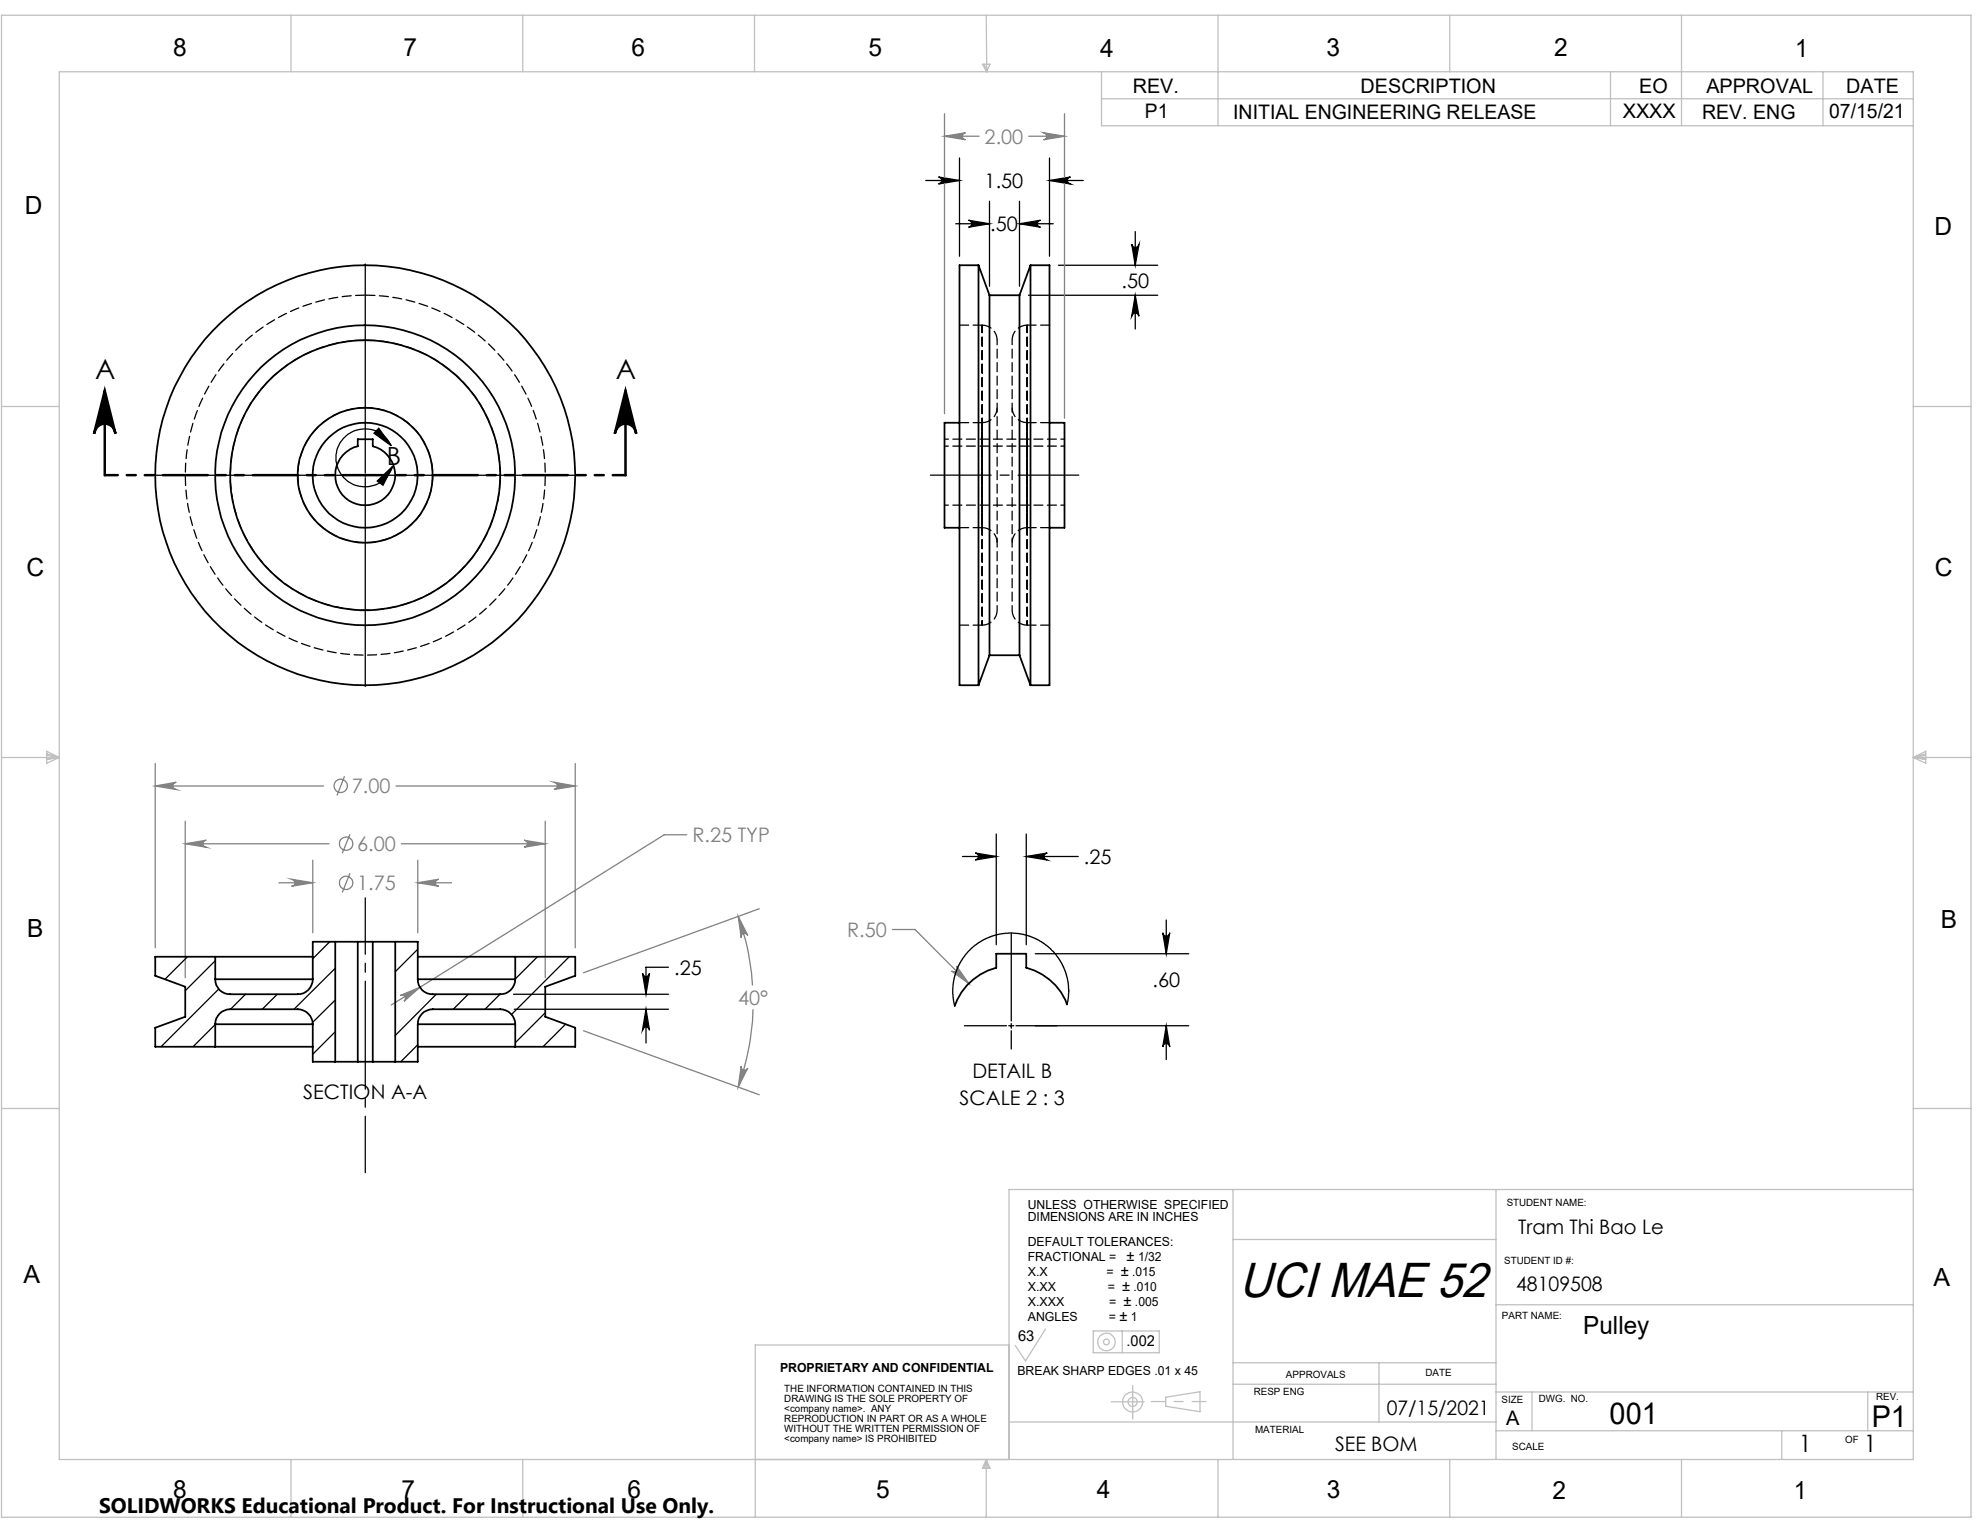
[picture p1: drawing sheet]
<svg xmlns="http://www.w3.org/2000/svg" width="279mm" height="216mm" viewBox="0 0 279 216" stroke-linecap="round" stroke-linejoin="round" font-family="sans-serif">
<g fill="none" stroke="#808080" stroke-width=".18">
<path d="M133.3 16.1v42.3M133.3 19.2h4.8M133.3 19.2l2.9-.5a.49 .49 0 0 0-.4 .5 .49 .49 0 0 0 .4 .5zM145.2 19.2h5M147.2 18.7l3 .5-3 .5a.49 .49 0 0 0 .5-.5 .49 .49 0 0 0-.5-.5zM150.2 16.1v42.9M21.9 107.7v26M21.9 110.9h23.7M21.9 110.9l3-.5a.51 .51 0 0 0-.5 .5 .51 .51 0 0 0 .5 .5zM26.1 115.9v22.1M26.1 119.1h20.3M26.1 119.1l3-.5a.49 .49 0 0 0-.5 .5 .49 .49 0 0 0 .5 .5z"/>
<path d="M48.6 109.5l-1 2.8M49.4 117.7l-1.1 2.7M55.9 110.9h25.3M56.7 119.1h20.2M73.9 118.6l3 .5-3 .5a.49 .49 0 0 0 .5-.5 .49 .49 0 0 0-.5-.5zM76.9 115.9v22.1M78.2 110.4l3 .5-3 .5a.51 .51 0 0 0 .5-.5 .51 .51 0 0 0-.5-.5zM81.2 107.7v26M96.9 117.8h-3.2l-38.5 24M39.4 124.6h4.7M41.1 124.1l3 .5-3 .5a.49 .49 0 0 0 .5-.5 .49 .49 0 0 0-.5-.5zM44.1 121.4v10.2"/>
<path d="M49.4 123.2l-1.1 2.7M58.9 121.4v10.2M58.9 124.6h4.8M58.9 124.6l3-.5a.49 .49 0 0 0-.5 .5 .49 .49 0 0 0 .5 .5zM104.2 129.3l1.3 2.7a.49 .49 0 0 0-.6-.3 .49 .49 0 0 0-.3 .6zM104.2 129.3a33.6 33.6 0 0 1 2 9.8M107.1 128.2l-24.8 9.1M125.9 131.2h3.2l7.6 7.6M134.3 137a.5 .5 0 0 0 .6 0 .5 .5 0 0 0 .1-.7l1.7 2.5zM56.5 140.5l2.8-1.2-2.3 2a.48 .48 0 0 0 .1-.7 .48 .48 0 0 0-.6-.1zM82.3 145.5l24.8 9M104.6 150.4a.48 .48 0 0 0 .3 .6 .48 .48 0 0 0 .6-.3l-1.3 2.7z"/>
<path d="M106.3 142.4a35.4 35.4 0 0 1-2.1 11"/>
<circle cx="48.1" cy="110.9" r=".94"/>
<circle cx="48.8" cy="119" r=".94"/>
<circle cx="48.8" cy="124.6" r=".94"/>
</g>
<g fill="none" stroke="#000" stroke-width=".18">
<path d="M51.5 37.3v29.4M130.6 25.5h4.8M132.4 25l3 .5-3 .5a.49 .49 0 0 0 .5-.5 .49 .49 0 0 0-.5-.5zM134.9 31.6h4.7M135.4 22.3v13.9M136.7 31.1l2.9 .5-2.9 .5a.49 .49 0 0 0 .4-.5 .49 .49 0 0 0-.4-.5zM139.6 28.4v12M143.9 28.4v12M143.9 31.6h4.7M143.9 31.6l2.9-.5a.49 .49 0 0 0-.4 .5 .49 .49 0 0 0 .4 .5zM148.1 22.3v13.9M148.1 25.5h4.8"/>
<path d="M148.1 25.5l3-.5a.49 .49 0 0 0-.5 .5 .49 .49 0 0 0 .5 .5zM149.4 37.4h14M159.7 34.5a.51 .51 0 0 0 .5 .4 .51 .51 0 0 0 .5-.4l-.5 2.9zM160.2 32.7v4.7M145.1 41.7h18.3M160.2 41.7v4.7M160.2 41.7l.5 2.9a.51 .51 0 0 0-.5-.4 .51 .51 0 0 0-.5 .4zM21.7 67.1h29.5M51.4 67.1h.3M51.5 66.9v.3M51.5 67.4v29.5M51.9 67.1h29.4"/>
<path d="M53.2 67.9l2.2-2.1-1.4 2.7zM53.4 60.4l1.8 2.5-2.4-1.8zM55.2 62.9a4.1 4.1 0 0 0-6.4-1.4 4.1 4.1 0 0 0 .5 6.6 4.1 4.1 0 0 0 6.1-2.3M140.6 117.7v15.6M144.8 117.7v15.6M90.7 137.3a.49 .49 0 0 0 .5 .5 .49 .49 0 0 0 .5-.5l-.5 3zM94.3 136.5h-3.1v3.8M135.8 120.9h4.8M137.6 120.4l3 .5-3 .5a.49 .49 0 0 0 .5-.5 .49 .49 0 0 0-.5-.5zM142.7 131.7v12.4M144.8 120.9h7.4M144.8 120.9l3-.5a.49 .49 0 0 0-.5 .5 .49 .49 0 0 0 .5 .5z"/>
<path d="M146.1 134.6h21.6M164.1 131.6a.49 .49 0 0 0 .5 .5 .49 .49 0 0 0 .5-.5l-.5 3zM164.6 129.8v4.8M72.5 140.3h21.8M72.6 142.4h21.7M91.2 142.4l.5 3a.49 .49 0 0 0-.5-.5 .49 .49 0 0 0-.5 .5zM91.2 142.4v4.8M136.1 144.7h5.9M142.3 144.7h.8M142.7 144.4v.7M142.7 145.5v2.5M164.6 144.7v4.8"/>
<path d="M164.6 144.7l.5 3a.49 .49 0 0 0-.5-.5 .49 .49 0 0 0-.5 .5zM167.7 144.7h-24.3"/>
</g>
<path d="M14.8 55.1l1.5 6.1a1.52 1.52 0 0 0-1.5-1.4 1.52 1.52 0 0 0-1.5 1.4zM14.8 55.1v12M88.3 55.1v12M88.3 55.1l1.5 6.1a1.52 1.52 0 0 0-1.5-1.4 1.52 1.52 0 0 0-1.6 1.4z" fill="none" stroke="#000" stroke-width=".35"/>
<g fill="none" stroke="#c0c0c0" stroke-width=".18">
<path d="M.2 2.2h277.9v211.9h-277.9zM8.4 10.1h261.6v195.9h-261.6zM41.1 2.2v7.9M73.8 2.2v7.9M106.5 2.2v7.9M138.6 9.1h1.1l-.5 1zM138.9 9.1l.3 1M139.2 2.2v7.9M155.4 13.9h114.6M155.4 10.1v7.6h114.6M171.9 2.2v15.5M204.6 2.2v7.9"/>
<path d="M227.3 10.1v7.6M237.3 2.2v15.5M257.2 10.1v7.6M.2 57.4h8.2M270 57.4h8.1M.2 106.9h8.2M6.6 106l1.8 .9-1.8 .8zM6.6 106.4l1.8 .5M6.6 106.6l1.8 .3M8.4 106.9l-1.8 .2M270 106.9h8.1M270 106.9l1.7 .2"/>
<path d="M270 106.9l1.7-.9v1.7zM271.7 106.6l-1.7 .3M271.7 106.4l-1.7 .5M.2 156.4h8.2M270 156.4h8.1M174 167.9v38.1M174 174.9h37.1M211.1 167.9v38.1M270 167.9h-127.6v38.1M142.4 189.8h-35.8v24.3M147.5 187.5l-2.8 4.6-1.4-2.2M154.3 187.8h9.3v3.1h-9.3z"/>
<path d="M158.4 187.8v3.1M164.5 197.2l4.8-.8v2.8l-4.8-.8zM174 192.3h37.1M174 195.3h37.1M194.6 192.3v8.4M211.1 196.4h58.9M211.1 184.1h58.9M216.2 196.4v5.5M263.6 196.4v5.5M41.1 206v8.1M73.8 206v8.1M139.2 206v8.1"/>
<path d="M139.2 206l.5 1.2h-1.1zM139.2 206l-.3 1.2M139.2 206l.3 1.2M142.4 200.7h68.7M171.9 206v8.1M204.6 206v8.1M211.1 201.9h58.9M237.3 206v8.1M251.4 201.9v4.1"/>
<circle cx="156.1" cy="189.4" r="1.23"/>
<circle cx="156.1" cy="189.4" r=".42"/>
<circle cx="159.8" cy="197.8" r="1.41"/>
<circle cx="159.8" cy="197.8" r=".64"/>
</g>
<path d="M131.3 67h20.9" fill="none" stroke="#000" stroke-width=".18" stroke-dasharray="15.2 1.3 1.3 1.3" stroke-dashoffset="6.7"/>
<path d="M51.5 126.7v38.8" fill="none" stroke="#000" stroke-width=".18" stroke-dasharray="15.2 1.3 1.3 1.3" stroke-dashoffset="7.3"/>
<path d="M88.3 67h-73.5" fill="none" stroke="#000" stroke-width=".35" stroke-dasharray="6.3 1.3 1.3 1.3 1.3 1.3" stroke-dashoffset="4.5"/>
<path d="M162.5 197.8h7.7" fill="none" stroke="#c0c0c0" stroke-width=".18" stroke-dasharray="15.2 1.3 1.3 1.3" stroke-dashoffset="13.3"/>
<path d="M159.8 197.8v-2.3M159.8 197.8v2.4M159.8 197.8h-3M159.8 197.8h1.7" fill="none" stroke="#c0c0c0" stroke-width=".18" stroke-dasharray="15.2 1.3 1.3 1.3"/>
<g fill="#000">
<path d="M136.7 31.1l2.9 .5-2.9 .5a.49 .49 0 0 0 .4-.5 .49 .49 0 0 0-.4-.5zM143.9 31.6l2.9-.5a.49 .49 0 0 0-.4 .5 .49 .49 0 0 0 .4 .5zM132.4 25l3 .5-3 .5a.49 .49 0 0 0 .5-.5 .49 .49 0 0 0-.5-.5zM148.1 25.5l3-.5a.49 .49 0 0 0-.5 .5 .49 .49 0 0 0 .5 .5zM160.2 41.7l.5 2.9a.51 .51 0 0 0-.5-.4 .51 .51 0 0 0-.5 .4zM159.7 34.5a.51 .51 0 0 0 .5 .4 .51 .51 0 0 0 .5-.4l-.5 2.9zM90.7 137.3a.49 .49 0 0 0 .5 .5 .49 .49 0 0 0 .5-.5l-.5 3zM91.2 142.4l.5 3a.49 .49 0 0 0-.5-.5 .49 .49 0 0 0-.5 .5zM137.6 120.4l3 .5-3 .5a.49 .49 0 0 0 .5-.5 .49 .49 0 0 0-.5-.5zM144.8 120.9l3-.5a.49 .49 0 0 0-.5 .5 .49 .49 0 0 0 .5 .5zM164.1 131.6a.49 .49 0 0 0 .5 .5 .49 .49 0 0 0 .5-.5l-.5 3zM164.6 144.7l.5 3a.49 .49 0 0 0-.5-.5 .49 .49 0 0 0-.5 .5z"/>
<path d="M53.4 60.4l1.8 2.5-2.4-1.8zM53.2 67.9l2.2-2.1-1.4 2.7z"/>
<path d="M88.3 55.1l1.5 6.1a1.52 1.52 0 0 0-1.5-1.4 1.52 1.52 0 0 0-1.6 1.4zM14.8 55.1l1.5 6.1a1.52 1.52 0 0 0-1.5-1.4 1.52 1.52 0 0 0-1.5 1.4z"/>
</g>
<path d="M133.3 19.2l2.9-.5a.49 .49 0 0 0-.4 .5 .49 .49 0 0 0 .4 .5zM147.2 18.7l3 .5-3 .5a.49 .49 0 0 0 .5-.5 .49 .49 0 0 0-.5-.5zM21.9 110.9l3-.5a.51 .51 0 0 0-.5 .5 .51 .51 0 0 0 .5 .5zM78.2 110.4l3 .5-3 .5a.51 .51 0 0 0 .5-.5 .51 .51 0 0 0-.5-.5zM26.1 119.1l3-.5a.49 .49 0 0 0-.5 .5 .49 .49 0 0 0 .5 .5zM73.9 118.6l3 .5-3 .5a.49 .49 0 0 0 .5-.5 .49 .49 0 0 0-.5-.5zM41.1 124.1l3 .5-3 .5a.49 .49 0 0 0 .5-.5 .49 .49 0 0 0-.5-.5zM58.9 124.6l3-.5a.49 .49 0 0 0-.5 .5 .49 .49 0 0 0 .5 .5zM56.5 140.5a.49 .49 0 0 1 .6 .1 .49 .49 0 0 1-.1 .7l2.3-2zM104.6 150.4a.48 .48 0 0 0 .3 .6 .48 .48 0 0 0 .6-.3l-1.3 2.7zM104.2 129.3l1.3 2.7a.49 .49 0 0 0-.6-.3 .49 .49 0 0 0-.3 .6zM135 136.3a.5 .5 0 0 1 0 .7 .5 .5 0 0 1-.7 0l2.4 1.8z" fill="#808080"/>
<g fill="none" stroke="#000" stroke-width=".25">
<path d="M138.1 37.4v59.3M138.1 37.4h-2.7v59.3h2.7M138.1 37.4l1.5 4.3M145.4 37.4h2.7v59.3h-2.7M145.4 37.4v59.3M145.4 37.4l-1.5 4.3M135.4 59.7h-2.1v14.8h2.1M139.6 41.7v50.8M139.6 41.7h4.3M143.9 41.7v50.8M148.1 59.7h2.1v14.8h-2.1M50.5 62h2.1v1a4.2 4.2 0 0 1 2.4 6.5 4.2 4.2 0 0 1-6.9 0 4.2 4.2 0 0 1 2.4-6.5z"/>
<path d="M139.6 92.5l-1.5 4.2M139.6 92.5h4.3M143.9 92.5l1.5 4.2M30.4 138.2a2.05 2.05 0 0 0 2.1 2.1h9.5a2.11 2.11 0 0 0 2.1-2.1M30.4 135h13.7M30.4 138.2h13.7M30.4 135v3.2M30.4 135h-8.5v2.7l4.2 1.5v4.3l-4.2 1.5v2.7h8.5M47.3 132.9h3.2M47.3 132.9v16.9M47.3 132.9h-3.2v5.3M50.5 132.9v16.9"/>
<path d="M50.5 132.9h2.1M52.6 132.9h3.2M52.6 132.9v16.9M55.8 132.9v16.9M55.8 132.9h3.1v5.3M58.9 138.2a2.05 2.05 0 0 0 2.2 2.1h9.5a2.11 2.11 0 0 0 2.1-2.1M58.9 135h13.8M58.9 138.2h13.8M72.7 135h8.5v2.7l-4.3 1.5v4.3l4.3 1.5v2.7h-8.5M72.7 135v3.2M30.4 144.5a2.11 2.11 0 0 1 2.1-2.1h9.5a2.17 2.17 0 0 1 2.1 2.1M30.4 147.7h13.7"/>
<path d="M30.4 144.5h13.7M30.4 144.5v3.2M44.1 144.5v5.3h3.2M47.3 149.8h3.2M50.5 149.8h2.1M52.6 149.8h3.2M58.9 144.5a2.11 2.11 0 0 1 2.2-2.1h9.5a2.17 2.17 0 0 1 2.1 2.1M58.9 147.7h13.8M58.9 144.5h13.8M58.9 144.5v5.3h-3.1M72.7 144.5v3.2M150.6 141.7a8.2 8.2 0 0 0-5.8-5.1v-2h-4.2v2a8.5 8.5 0 0 0-5.9 5.4"/>
<circle cx="51.5" cy="67.1" r="7.4"/>
<circle cx="51.5" cy="67.1" r="9.5"/>
<circle cx="51.5" cy="67.1" r="19"/>
<circle cx="51.5" cy="67.1" r="29.6"/>
<circle cx="51.5" cy="67.1" r="21.2"/>
</g>
<path d="M51.5 41.6a25.4 25.4 0 0 1 22.3 37.7 25.4 25.4 0 0 1-43.7 1.3 25.4 25.4 0 0 1 20-38.9l1.4-.1M51.5 48a19 19 0 0 1 16.8 28.2 19 19 0 0 1-32.8 1.1 19 19 0 0 1 14.8-29.3h1.2M140.7 48a2.12 2.12 0 0 0-2.1-2.1M140.7 57.5a2.12 2.12 0 0 1-2.1 2.1M144.9 45.9a2.12 2.12 0 0 0-2.1 2.1M144.9 59.6a2.12 2.12 0 0 1-2.1-2.1M138.6 74.5a2.12 2.12 0 0 1 2.1 2.1M142.8 76.6a2.12 2.12 0 0 1 2.1-2.1M138.6 88.2a2.12 2.12 0 0 0 2.1-2.1M142.8 86.1a2.12 2.12 0 0 0 2.1 2.1" fill="none" stroke="#000" stroke-width=".18" stroke-dasharray="1.3 .6" stroke-dashoffset="-.1"/>
<path d="M51.5 57.5a9.5 9.5 0 0 1 8.4 14 9.5 9.5 0 0 1-16.3 .8 9.5 9.5 0 0 1 7-14.7l.9-.1" fill="none" stroke="#000" stroke-width=".18" stroke-dasharray="1.3 .6" stroke-dashoffset=".3"/>
<path d="M138.6 45.9v42.3v-42.3M144.9 45.9v42.3v-42.3" fill="none" stroke="#000" stroke-width=".18" stroke-dasharray="1.3 .6" stroke-dashoffset=".2"/>
<path d="M140.7 48v38.1M142.8 48v38.1" fill="none" stroke="#000" stroke-width=".18" stroke-dasharray="1.3 .6" stroke-dashoffset=".6"/>
<path d="M138.6 59.6v14.9v-14.9M144.9 59.6v14.9v-14.9" fill="none" stroke="#000" stroke-width=".18" stroke-dasharray="1.3 .6" stroke-dashoffset=".1"/>
<path d="M133.3 71.3h16.9M150.2 62.9h-16.9M150.2 62h-16.9" fill="none" stroke="#000" stroke-width=".18" stroke-dasharray="1.3 .6" stroke-dashoffset=".7"/>
<path d="M138.6 45.9h-3.2M138.6 59.6h-3.2M148.1 45.9h-3.2M148.1 59.6h-3.2M135.4 74.5h3.2M144.9 74.5h3.2M135.4 88.2h3.2M144.9 88.2h3.2" fill="none" stroke="#000" stroke-width=".18" stroke-dasharray="1.3 .6"/>
<g fill="none" stroke="#000" stroke-width=".18">
<path d="M21.9 135v.1M26.5 135l-3.3 3.2M30.4 135.6l-4.3 4.2M30.9 139.6l-8.2 8.1M46.5 132.9l-2.4 2.4M47.3 136.6l-5.8 5.8M58.9 133.9l-3.1 3.2M75.8 135l-3.1 3.1M80.3 135l-8.1 8.2M30.4 144.6l-3.2 3.1M34.6 140.3l-2.1 2.1M39.1 140.3l-2.1 2.1"/>
<path d="M47.3 145.6l-3.2 3.2M47.3 141.1l-3.2 3.2M58.9 147.4l-2.3 2.4M61.6 140.3l-5.8 5.8M66.1 140.3l-2.1 2.1M70.6 140.3l-2.2 2.1M76.9 142.9l-4.2 4.2M79.8 144.5l-3.2 3.2M81.2 147.6l-.1 .1M150.6 141.7l.2-1.5-.2-2.1-.6-1.8-1.1-1.7-1.2-1.2-1.6-1-1.7-.6-2.1-.1-2.1 .3-1.5 .6-1.3 .9-1.3 1.3-1 1.8-.5 1.7-.2 2 .3 1.7"/>
</g>
<text font-size="6.9" x="174.9" y="183">UCI MAE 52</text>
<g font-size="4.2">
<text x="227.1" y="200.9">001</text>
<text x="264.1" y="201.4">P1</text>
</g>
<g font-size="3.9">
<text x="13.4" y="53.5">A</text>
<text x="86.9" y="53.5">A</text>
</g>
<g font-size="3.5">
<text x="24.4" y="7.9">8</text>
<text x="56.9" y="7.9">7</text>
<text x="89.1" y="7.9">6</text>
<text x="122.5" y="7.9">5</text>
<text x="155.3" y="8">4</text>
<text x="187.2" y="7.9">3</text>
<text x="219.3" y="8">2</text>
<text x="253.3" y="8">1</text>
<text x="3.5" y="30.2">D</text>
<text x="273" y="33.2">D</text>
<text x="54.6" y="65.6">B</text>
<text x="3.8" y="81.2">C</text>
<text x="273" y="81.3">C</text>
<text x="273.9" y="131">B</text>
<text x="3.9" y="132.2">B</text>
<text x="3.3" y="181.1">A</text>
<text x="272.8" y="181.4">A</text>
<text x="223.4" y="188.2">Pulley</text>
<text x="24.4" y="211.4">8</text>
<text x="56.6" y="211.4">7</text>
<text x="88.6" y="211.4">6</text>
<text x="123.6" y="211.4">5</text>
<text x="154.8" y="211.4">4</text>
<text x="187.3" y="211.4">3</text>
<text x="219.1" y="211.5">2</text>
<text x="253.1" y="211.5">1</text>
</g>
<g font-size="3.4">
<text x="253.8" y="205">1</text>
<text x="263" y="205">1</text>
</g>
<text font-size="3" x="14" y="213.5">SOLIDWORKS Educational Product. For Instructional Use Only.</text>
<g font-size="2.8">
<text x="159.8" y="13.1">REV.</text>
<text x="161.6" y="16.6">P1</text>
<text x="174" y="16.8">INITIAL ENGINEERING RELEASE</text>
<text x="192" y="13.1">DESCRIPTION</text>
<text x="229" y="16.6">XXXX</text>
<text x="231.3" y="13.1">EO</text>
<text x="240.2" y="16.8">REV. ENG</text>
<text x="240.8" y="13.1">APPROVAL</text>
<text x="258.1" y="16.6">07/15/21</text>
<text x="260.5" y="13.1">DATE</text>
<text x="138.9" y="26.5">1.50</text>
<text x="139.7" y="32.6">.50</text>
<text x="158.3" y="40.6">.50</text>
<text x="152.9" y="121.9">.25</text>
<text x="95.1" y="137.5">.25</text>
<text x="162.6" y="139.3">.60</text>
<text x="42.8" y="155.1">SECTION A-A</text>
<text x="135.4" y="155.9">SCALE 2 : 3</text>
<text x="137.2" y="152.1">DETAIL B</text>
<text x="214.2" y="174.1">Tram Thi Bao Le</text>
<text x="213.9" y="182.1">48109508</text>
<text x="195.7" y="199.7">07/15/2021</text>
<text x="212.6" y="201.1">A</text>
<text x="188.4" y="204.7">SEE BOM</text>
</g>
<g font-size="2.8" fill="#808080">
<text x="138.9" y="20.3">2.00</text>
<text x="49.7" y="111.9">7.00</text>
<text x="97.7" y="118.8">R.25 TYP</text>
<text x="50.4" y="120.1">6.00</text>
<text x="50.4" y="125.6">1.75</text>
<text x="119.5" y="132.2">R.50</text>
<text x="104.2" y="141.8">40°</text>
</g>
<g font-size="2.1">
<text x="159" y="177.9">±</text>
<text x="158.1" y="180">±</text>
<text x="158.3" y="182.2">±</text>
<text x="158.5" y="184.3">±</text>
<text x="143.7" y="189.2">63</text>
<text x="158" y="186.4">±</text>
<text x="159" y="189.9">.002</text>
</g>
<g font-size="1.8">
<text x="145" y="170.6">UNLESS OTHERWISE SPECIFIED</text>
<text x="145" y="172.4">DIMENSIONS ARE IN INCHES</text>
<text x="145" y="175.9">DEFAULT TOLERANCES:</text>
<text x="145" y="177.9">FRACTIONAL =</text>
<text x="160.6" y="177.9">1/32</text>
<text x="145" y="184.3">X.XXX</text>
<text x="145" y="180.1">X.X</text>
<text x="145" y="182.2">X.XX</text>
<text x="156.1" y="180.1">=</text>
<text x="156.3" y="182.2">=</text>
<text x="156.5" y="184.3">=</text>
<text x="159.8" y="180.1">.015</text>
<text x="160" y="182.2">.010</text>
<text x="160.2" y="184.3">.005</text>
<text x="145" y="186.4">ANGLES</text>
<text x="156.5" y="186.4">=</text>
<text x="159.6" y="186.4">1</text>
<text x="110.1" y="193.6">PROPRIETARY AND CONFIDENTIAL</text>
<text x="143.6" y="194">BREAK SHARP EDGES .01 x 45</text>
</g>
<g font-size="1.4">
<text x="212.6" y="170.1">STUDENT NAME:</text>
<text x="212.3" y="178.3">STUDENT ID #:</text>
<text x="211.9" y="186.2">PART NAME:</text>
<text x="110.7" y="196.4">THE INFORMATION CONTAINED IN THIS</text>
<text x="110.7" y="197.9">DRAWING IS THE SOLE PROPERTY OF</text>
<text x="176.9" y="196.8">RESP ENG</text>
<text x="181.5" y="194.4">APPROVALS</text>
<text x="201.1" y="194.2">DATE</text>
<text x="211.9" y="198">SIZE</text>
<text x="217.1" y="197.8">DWG. NO.</text>
<text x="264.7" y="197.6">REV.</text>
<text x="110.7" y="199.3">&lt;company name&gt;. ANY</text>
<text x="110.7" y="200.7">REPRODUCTION IN PART OR AS A WHOLE</text>
<text x="110.7" y="202.1">WITHOUT THE WRITTEN PERMISSION OF</text>
<text x="110.7" y="203.5">&lt;company name&gt; IS PROHIBITED</text>
<text x="177.1" y="202.2">MATERIAL</text>
<text x="260.4" y="203.6">OF</text>
<text x="213.4" y="204.6">SCALE</text>
</g>
</svg>
